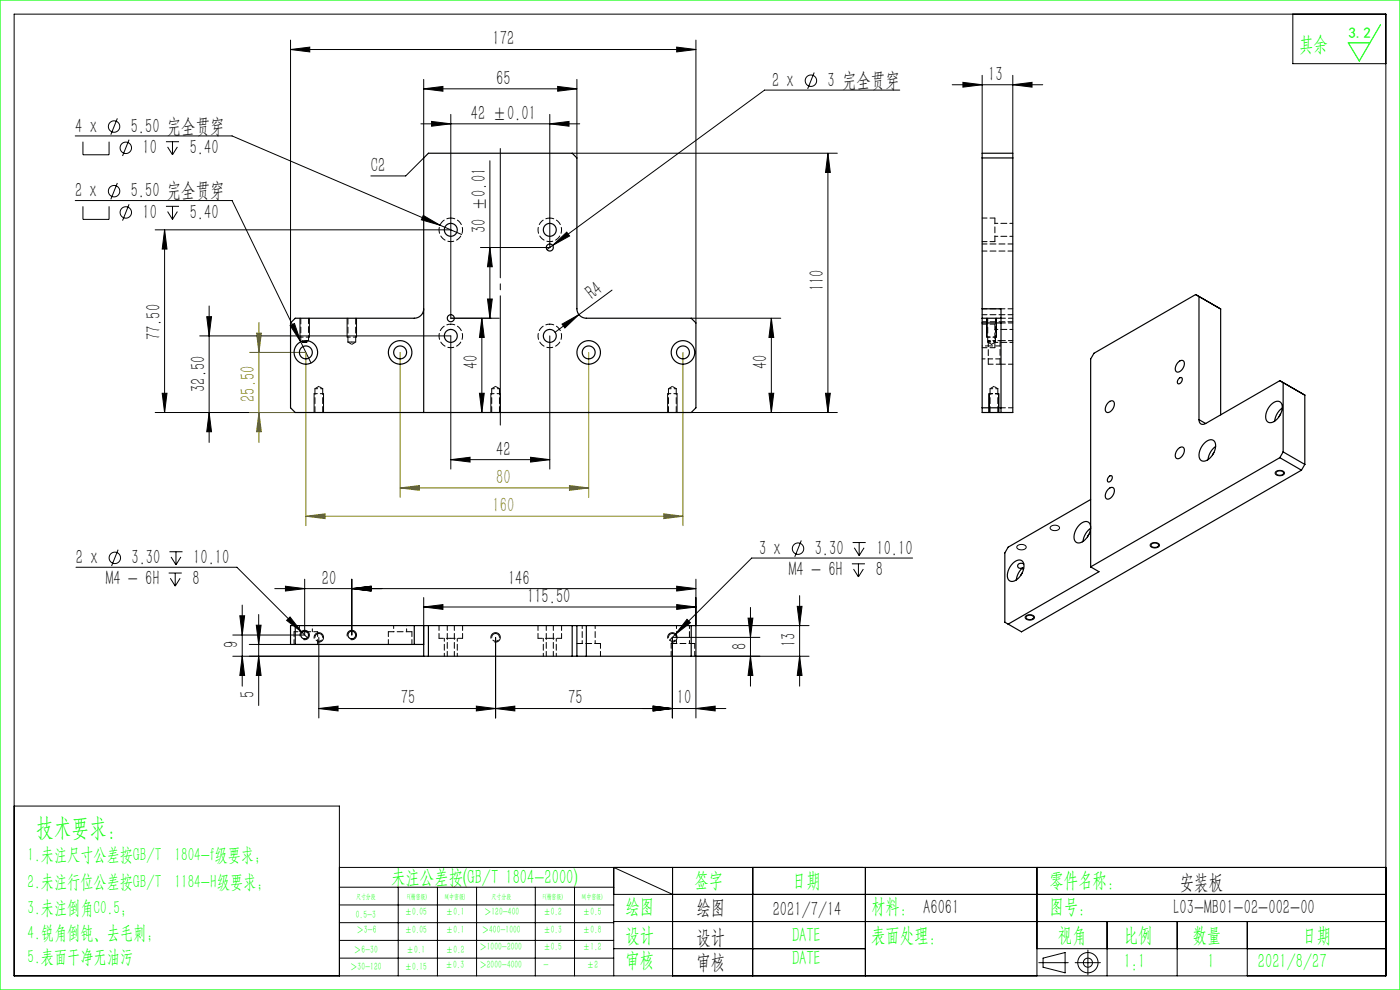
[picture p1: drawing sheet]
<svg xmlns="http://www.w3.org/2000/svg" width="297mm" height="210mm" viewBox="0 0 297 210" stroke-linecap="round" stroke-linejoin="round" font-family="sans-serif">
<g fill="none" stroke="#000" stroke-width=".21">
<path d="M3 3h291v204h-291zM61.6 10.5l4.1-.5v1zM61.6 8.5v60M61.6 10.5h86M89.9 18.8l4.1-.5v1.1zM89.9 16.8v16.7l-3.8 3.8h-7.4M89.9 18.8h32.5M118.3 18.3l4.1 .5-4.1 .6zM122.4 16.8v16.7M143.6 10l4 .5-4 .5zM147.6 8.5v60M172.7 15.4l-1.4 3.5"/>
<path d="M190.9 19.1h-28.7l-46.2 33.8M202 18h19.2M204.3 17.5l4.1 .5-4.1 .5zM208.4 16v16.5M214.9 18l4-.5v1zM214.9 16v16.5M274.3 3v10.5h19.7M16 28.8h33.2l48.7 20.9M17.6 30.1v2.7h5.5v-2.7M24.9 38.8l-1.4 3.5M24.9 25.1l-1.4 3.5M27.4 29.6l-1.4 3.5"/>
<path d="M35.2 30.1h2.8M35.6 31.2l1 1.6M36.6 30.1v2.7M37.6 31.2l-1 1.6M89.3 26.3h33.7M91.6 25.8l4 .5-4 .5zM95.6 24.3v43.2h10.3M103.9 34.1v33.4M116.6 24.3v28.2h-14.7M116.6 26.3l4.1-.5v1zM121.4 32.5h56.2M175.6 32.5v55"/>
<path d="M175.6 32.5l.5 4.1h-1zM16 42.5h33.2l16.8 34.5M17.6 43.8v2.7h5.5v-2.7M27.4 43.3l-1.4 3.5M32.9 48.8h62.7M34.9 48.8v38.7M34.9 48.8l.5 4h-1zM35.2 43.8h2.8M35.6 44.9l1 1.6M36.6 43.8v2.7M37.6 44.9l-1 1.6M89.8 45.7l3.5 2.1-3.9-1.2z"/>
<path d="M103.9 52.5l.5 4.1h-1zM117.2 52.1l3-2.9 .6 .9zM42.4 71.3h53.2v28.2M43.9 67.2h1l-.5 4.1zM44.4 64.9v29M61.6 69.1l.9-.5 1.3 3.9zM63.6 67.5v4M65.6 67.5v4M73.6 67.5v4M75.6 67.5v4M102.2 67.5v20M102.2 67.5l.5 4.1h-1z"/>
<path d="M103.4 63.4h1l-.5 4.1zM116.6 71.3v28.2M119.2 68.8l3.6-2.1-3 2.9zM122.8 66.7l-5.1 3.8M129.8 61.5l-7 5.2M146.6 67.5h19M163.6 67.5v20M163.6 67.5l.5 4.1h-1zM209.4 67.5v4M211.4 67.5v4M32.9 87.5h29.7M34.4 83.4h1l-.5 4.1z"/>
<path d="M44.4 87.5l.5 4.1h-1zM66.6 83.5v4M68.6 83.5v4M95.6 97.5l4.1-.5v1zM95.6 97.5h21M101.7 83.4h1l-.5 4.1zM104.1 83.5v4M106.1 83.5v4M112.6 97l4 .5-4 .5zM141.6 83.5v4M143.6 83.5v4M146.6 87.5h31"/>
<path d="M163.1 83.4h1l-.5 4.1zM175.1 83.4h1l-.5 4.1zM209.9 83.5v4M211.9 83.5v4M25.1 116.6l-1.4 3.5M35.9 117h2.8M36.3 118.1l1 1.7M37.3 117v2.8M38.4 118.1l-1.1 1.7M170 114.7l-1.4 3.4M180.7 119.6h2.8M180.9 115.1h2.8"/>
<path d="M181.2 116.2l1.1 1.7M182.1 119.6v2.8M182.3 115.1v2.8M183.3 116.2l-1 1.7M193.6 118.4h-34.1l-17.4 17.4M215.8 115.8a1.2 1.2 0 0 1 1.9 .3 1.15 1.15 0 0 1-2-.1zM222.9 111.7a1.2 1.2 0 0 1 1.9 .3 1.15 1.15 0 0 1-2-.1zM244.1 115.4a1.2 1.2 0 0 1 1.9 .3 1.15 1.15 0 0 1-2-.1zM270.6 100.1a1.2 1.2 0 0 1 1.9 .3 1.15 1.15 0 0 1-2-.1zM16.1 120.3h34.2l14.9 15M35.8 121.6h2.8M36.1 122.7l1.1 1.6"/>
<path d="M37.2 121.6v2.7M38.2 122.7l-1 1.6M49.4 139.2h40.5M50.9 130.6h1l-.5 4.1zM51.4 128.4v17.2M51.4 139.2l.5 4.1h-1zM52.9 136.7h8.7M54.4 132.6h1l-.5 4.1zM54.9 130.4v19.3M54.9 139.2l.5 4.1h-1zM58.3 124.9h89.3M60.6 124.4l4 .5-4 .5z"/>
<path d="M61.5 130.9l2.6 3.2-3.3-2.5zM63.7 135a1 1 0 0 1 .8-1.3 1 1 0 0 1 1.1 1.1 1 1 0 0 1-1.2 .9M64.6 122.9v11.8h-15.2M66.7 135.5a1 1 0 0 1 .8-1.3 1 1 0 0 1 1.1 1.1 1 1 0 0 1-1.2 .9M67.6 135.2v17.1M73.7 135a1 1 0 0 1 .8-1.3 1 1 0 0 1 1.1 1.1 1 1 0 0 1-1.2 .9M74.6 124.9l4.1-.5v1zM74.6 122.9v11.8M89.9 128.8l4.1-.6v1.1zM89.9 126.8v9.9M89.9 128.8h57.7M104.2 135.5a1 1 0 0 1 .8-1.3 1 1 0 0 1 1.1 1.1 1 1 0 0 1-1.2 .9"/>
<path d="M105.1 135.2v17.1M141.7 135.5a1 1 0 0 1 .8-1.3 1 1 0 0 1 1.1 1.1 1 1 0 0 1-1.2 .9M143.6 124.4l4 .5-4 .5zM143.6 128.2l4 .6-4 .5zM145.7 131.4l.8 .7-3.3 2.5zM147.6 122.9v9.8h24M158.7 131.1h1l-.5 4.1zM159.2 128.9v16.7M159.2 139.2l.5 4.1h-1zM161.2 135.2h-18.6v17.1M169.1 128.6h1l-.5 4.1zM169.6 139.2l.5 4.1h-1z"/>
<path d="M169.6 126.4v19.2M171.6 139.2h-24v13.1M181.1 120.7l1 1.7M183.1 120.7l-1 1.7M217.6 130.7a1.2 1.2 0 0 1 1.9 .3 1.15 1.15 0 0 1-2-.1zM67.6 150.3l4.1-.5v1zM67.6 150.3h86.4M101.1 149.8l4 .5-4 .5zM105.1 150.3l4.1-.5v1zM138.6 149.8l4 .5-4 .5zM147.6 150.3l4.1-.5v1zM3 171h69v36"/>
<path d="M72 184h222M72 188.2h58.2M72 192h58.2M72 195.7h58.2M72 199.5h58.2M84.5 188.2v18.8M92.8 188.2v18.8M101.1 188.2v18.8M113.6 188.2v18.8M121.9 188.2v18.8M130.2 189.7h163.8M130.2 195.5h163.8"/>
<path d="M142.7 189.7l-12.5-5.7v23M142.7 184v23M159.7 184v23M183.6 184v23M220 184v23M234.9 195.5v11.5M249.7 195.5v11.5M264.6 195.5v11.5M72 203.2h58.2M130.2 201.2h53.4M220 201.2h74M220.4 204.2h6.2"/>
<path d="M221.3 203.2l4.7-1.1v4.3l-4.7-1.2zM228.1 204.2h5.3M230.8 201.5v5.3"/>
<circle cx="172" cy="17.1" r="1.21"/>
<circle cx="24.2" cy="26.8" r="1.21"/>
<circle cx="26.7" cy="31.4" r="1.21"/>
<circle cx="24.2" cy="40.6" r="1.21"/>
<circle cx="26.7" cy="45.1" r="1.21"/>
<circle cx="24.4" cy="118.3" r="1.21"/>
<circle cx="169.3" cy="116.4" r="1.21"/>
<circle cx="230.8" cy="204.2" r="2.15"/>
<circle cx="230.8" cy="204.2" r=".96"/>
</g>
<g fill="none" stroke="#808000" stroke-width=".21">
<path d="M52.9 74.8h12v36.7M54.4 70.7h1l-.5 4.1zM54.9 68.4v25.5M84.9 74.8v30.7M124.9 74.8v30.7M144.9 74.8v36.7M52.9 87.5h9.7M54.9 87.5l.5 4.1h-1zM64.9 109.5l4.1-.5v1zM64.9 109.5h80M84.9 103.5l4.1-.5v1zM84.9 103.5h40"/>
<path d="M120.8 103l4.1 .5-4.1 .5zM140.8 109l4.1 .5-4.1 .5z"/>
</g>
<path d="M106.1 90.2v-58.7" fill="none" stroke="#000" stroke-width=".21" stroke-dasharray="30.5 1.3 1.3 1.3" stroke-dashoffset="3"/>
<path d="M0 0h297v210h-297zM292.9 5.2l-4.5 7.7-2.4-3.8h4.6" fill="none" stroke="#0f0" stroke-width=".25"/>
<path d="M63.6 71.5h2M73.6 71.5h2M209.4 71.5h2M68.6 83.5h-2M106.1 83.5h-2M143.6 83.5h-2M211.9 83.5h-2" fill="none" stroke="#000" stroke-width=".21" stroke-dasharray="1.3 .6" stroke-dashoffset=".6"/>
<g fill="#000">
<path d="M119.2 68.8l3.6-2.1-3 2.9z"/>
<path d="M61.6 10.5l4.1-.5v1zM143.6 10l4 .5-4 .5z"/>
<path d="M89.9 18.8l4.1-.5v1.1zM118.3 18.3l4.1 .5-4.1 .6z"/>
<path d="M204.3 17.5l4.1 .5-4.1 .5zM214.9 18l4-.5v1zM138.6 149.8l4 .5-4 .5zM147.6 150.3l4.1-.5v1zM105.1 150.3l4.1-.5v1zM138.6 149.8l4 .5-4 .5zM67.6 150.3l4.1-.5v1zM101.1 149.8l4 .5-4 .5zM60.6 124.4l4 .5-4 .5zM74.6 124.9l4.1-.5v1zM74.6 124.9l4.1-.5v1zM143.6 124.4l4 .5-4 .5zM89.9 128.8l4.1-.6v1.1zM143.6 128.2l4 .6-4 .5z"/>
<path d="M61.6 69.1l2.2 3.4-1.3-3.9zM89.8 45.7l-.4 .9 3.9 1.2zM117.2 52.1l3.6-2-.6-.9zM91.6 25.8l4 .5-4 .5zM116.6 26.3l4.1-.5v1zM61.5 130.9l-.7 .7 3.3 2.5zM145.7 131.4l-2.5 3.2 3.3-2.5z"/>
<path d="M103.4 63.4h1l-.5 4.1zM103.9 52.5l.5 4.1h-1zM169.6 139.2l.5 4.1h-1zM169.1 128.6h1l-.5 4.1z"/>
<path d="M163.6 67.5l.5 4.1h-1zM163.1 83.4h1l-.5 4.1zM175.6 32.5l.5 4.1h-1zM175.1 83.4h1l-.5 4.1zM43.9 67.2h1l-.5 4.1zM44.4 87.5l.5 4.1h-1zM34.9 48.8l.5 4h-1zM34.4 83.4h1l-.5 4.1zM102.2 67.5l.5 4.1h-1zM101.7 83.4h1l-.5 4.1z"/>
<path d="M95.6 97.5l4.1-.5v1zM112.6 97l4 .5-4 .5z"/>
<path d="M51.4 139.2l.5 4.1h-1zM50.9 130.6h1l-.5 4.1z"/>
<path d="M158.7 131.1h1l-.5 4.1zM159.2 139.2l.5 4.1h-1zM54.4 132.6h1l-.5 4.1zM54.9 139.2l.5 4.1h-1z"/>
</g>
<g fill="#808000">
<path d="M84.9 103.5l4.1-.5v1zM120.8 103l4.1 .5-4.1 .5z"/>
<path d="M64.9 109.5l4.1-.5v1zM140.8 109l4.1 .5-4.1 .5z"/>
<path d="M54.4 70.7h1l-.5 4.1zM54.9 87.5l.5 4.1h-1z"/>
</g>
<g fill="none" stroke="#000" stroke-width=".25">
<path d="M208.4 33.5h6.5M64.2 72.6h.9M64.2 72.3v.3M65.1 72.3v.3M89.9 65.5a2 2 0 0 1-2 2h-25.3l-1 1v18l1 1h84l1-1v-18l-1-1h-22.2a2 2 0 0 1-2-2v-32l-1-1h-30.5l-1 1v54M208.4 65.5h4v2M208.4 65.5v2M208.4 67.5h4M208.4 65.5v-33h6.5v55h-6.5v-20M208.4 68.5h4M212.4 67.5v20M250 76.7a.67 .67 0 0 1 .9-.2 .67 .67 0 0 1 .3 .8 1.72 1.72 0 0 1-1.5 1.6 1.26 1.26 0 0 1 .1-1.9z"/>
<path d="M254.4 62.9v26.1M208.4 86.5h4M235.2 85.3a.67 .67 0 0 1 .9-.3 .67 .67 0 0 1 .3 .9 1.72 1.72 0 0 1-1.5 1.6 1.26 1.26 0 0 1 .1-2zM250 95.1a.67 .67 0 0 1 .9-.3 .67 .67 0 0 1 .3 .9 1.72 1.72 0 0 1-1.5 1.6 1.26 1.26 0 0 1 .1-2zM250.1 80.3l.4-.2a.73 .73 0 0 1 .3 .8 .73 .73 0 0 1-.7 .5l-.3-.2zM254.4 89a.86 .86 0 0 0 .4 .9 .86 .86 0 0 0 1-.1M254.4 89l1.4 .8M255.5 94a1.36 1.36 0 0 1 2.2-.3 3.3 3.3 0 0 1-2.5 4.1 1.52 1.52 0 0 1-.7-2.2zM255.8 89.8l15.7-9 5.3 3v14.7M257.5 96l-.3 .5M257.9 94.7a4 4 0 0 0-1.6 2.8M259 88v-22.5l-5.4-3-21.5 12.4-.7 1.3v44"/>
<path d="M269.6 85.9a1.36 1.36 0 0 1 2.2-.3 3.3 3.3 0 0 1-2.5 4.1 1.52 1.52 0 0 1-.6-2.3zM271.5 97.1l-40.1 23.1M271.5 97.1l4.6 2.6M271.7 87.8l-.4 .6M272 86.5a4 4 0 0 0-1.6 2.8M272.2 81.2v14.7M272.2 95.9l-.7 1.2M272.2 95.9l4.6 2.6M276.1 99.7l-59.4 34.3-3.5-2v-14.7l.7-1.2 17.5-10.1M276.8 98.5l-.7 1.2M214.8 119.5a1.36 1.36 0 0 1 2.2-.3 3.3 3.3 0 0 1-2.5 4.1 1.52 1.52 0 0 1-.6-2.2zM217.2 119.6a.71 .71 0 0 0-.9-.1 .71 .71 0 0 0-.3 .9l.5 .2 .4-.1"/>
<path d="M229 111.4a1.36 1.36 0 0 1 2.2-.3 3.3 3.3 0 0 1-2.5 4.1 1.52 1.52 0 0 1-.7-2.3zM231 113.3l-.3 .6M231.4 112.1a4 4 0 0 0-1.6 2.7M235.2 103.7a.67 .67 0 0 1 .9-.3 .67 .67 0 0 1 .3 .9 1.72 1.72 0 0 1-1.5 1.6 1.26 1.26 0 0 1 .1-2zM235.3 101.1l.3-.2a.73 .73 0 0 1 .4 .8 .73 .73 0 0 1-.7 .6l-.4-.3zM244.3 115.4a.95 .95 0 0 1 1.5 .3 .99 .99 0 0 1-1.6 0zM270.8 100.1a.95 .95 0 0 1 1.5 .3 .99 .99 0 0 1-1.6 0zM62.6 132.7v4M64.2 134h.9M87.9 136.7h2M87.9 132.7h2M87.9 132.7h-26.3v4h26.3"/>
<path d="M87.9 132.7v4M89.9 132.7v6.5h32.5M89.9 132.7h32.5M90.9 132.7v6.5M121.4 132.7v6.5M122.4 139.2h2M122.4 132.7h2M122.4 132.7v6.5M124.4 132.7h23.2v6.5h-23.2M124.4 132.7v6.5M146.6 132.7v6.5M216.9 121.5l-.4 .6"/>
<path d="M216.9 120.5l-.8 1.1-.5 1.4M216.9 120.5v.1l.3-.1M217.8 130.7a.95 .95 0 0 1 1.5 .3 .99 .99 0 0 1-1.7 0zM231.4 120.2l1.7 1.1-19.2 11.1"/>
<circle cx="95.6" cy="48.8" r="1.37"/>
<circle cx="116.6" cy="48.8" r="1.37"/>
<circle cx="116.6" cy="52.5" r=".75"/>
<circle cx="64.9" cy="74.8" r="2.5"/>
<circle cx="64.9" cy="74.8" r="1.37"/>
<circle cx="84.9" cy="74.8" r="2.5"/>
<circle cx="84.9" cy="74.8" r="1.37"/>
<circle cx="95.6" cy="67.5" r=".75"/>
<circle cx="95.6" cy="71.3" r="1.37"/>
<circle cx="116.6" cy="71.3" r="1.37"/>
<circle cx="124.9" cy="74.8" r="2.5"/>
<circle cx="124.9" cy="74.8" r="1.37"/>
<circle cx="144.9" cy="74.8" r="2.5"/>
<circle cx="144.9" cy="74.8" r="1.37"/>
<circle cx="64.6" cy="134.7" r=".83"/>
<circle cx="74.6" cy="134.7" r=".83"/>
</g>
<path d="M209.7 72.3h1.5M209.7 72.6h1.5M211.2 72.3a1.67 1.67 0 0 1-1.5 .1M68.5 82.5h-1.7M106 82.5h-1.7M143.5 82.5h-1.7M211.7 82.5h-1.7" fill="none" stroke="#000" stroke-width=".21" stroke-dasharray="1.3 .6" stroke-dashoffset=".8"/>
<path d="M95.6 46.3a2.5 2.5 0 0 1 2.3 3.6 2.5 2.5 0 0 1-4.3 .4 2.5 2.5 0 0 1 1.6-4h.4M116.6 46.3a2.5 2.5 0 0 1 2.3 3.6 2.5 2.5 0 0 1-4.3 .4 2.5 2.5 0 0 1 1.6-4h.4M73.8 72.6h.8M74.6 72.6h.9M95.6 68.8a2.5 2.5 0 0 1 2.3 3.6 2.5 2.5 0 0 1-4.3 .4 2.5 2.5 0 0 1 1.6-4h.4M116.6 68.8a2.5 2.5 0 0 1 2.3 3.6 2.5 2.5 0 0 1-4.3 .4 2.5 2.5 0 0 1 1.6-4h.4M209.7 72.6l.7 .4M67.4 134h-2.3" fill="none" stroke="#000" stroke-width=".21" stroke-dasharray="1.3 .6" stroke-dashoffset=".4"/>
<g fill="none" stroke="#000" stroke-width=".21" stroke-dasharray="1.3 .6">
<path d="M211.1 51.3v-5M63.8 67.5v5M63.8 72.5l.4-.2M73.8 67.5v5.1M75.5 72.6v-5.1M209.5 72.6h.2M209.5 67.5v5.1M209.7 72.3h.1M211.1 73.8v-5M211.2 72.6v-.3M212.2 72.3v5M66.8 82.5v5"/>
<path d="M68.5 87.5v-5M104.3 82.5v5M106 87.5v-5M141.8 82.5v5M143.5 87.5v-5M210 82.5v5M211.7 87.5v-5M64 134.1l.2-.1M64.7 135.5h-.3M65.1 134v.1M67.6 134.4a.82 .82 0 0 1 .8 1.1 .82 .82 0 0 1-1.4 .3 .82 .82 0 0 1 .4-1.4h.2M87.4 134h-5"/>
<path d="M105.1 134.4a.82 .82 0 0 1 .8 1.1 .82 .82 0 0 1-1.4 .3 .82 .82 0 0 1 .4-1.4h.2M127.4 136.5h-5M142.6 134.4a.82 .82 0 0 1 .8 1.1 .82 .82 0 0 1-1.4 .3 .82 .82 0 0 1 .4-1.4h.2M147.4 136.5h-5"/>
</g>
<path d="M73.8 72.6l.8 .4M74.6 73l.9-.4M210.4 73l.8-.4M67.6 82l-.8 .5M68.5 82.5l-.9-.5M105.1 82l-.8 .5M106 82.5l-.9-.5M142.6 82l-.8 .5M143.5 82.5l-.9-.5M210.9 82l-.9 .5M211.7 82.5l-.8-.5" fill="none" stroke="#000" stroke-width=".21" stroke-dasharray="1.3 .6" stroke-dashoffset=".5"/>
<path d="M65.5 72.3v-4.8M209.7 72.3v5" fill="none" stroke="#000" stroke-width=".21" stroke-dasharray="1.3 .6" stroke-dashoffset=".1"/>
<path d="M209.7 76.1h2.5M212.2 73.4h-2.5M212.4 67.5h2.5M212.4 68.5h2.5M212.4 77.3h2.5M214.9 72.3h-2.5M214.9 86.5h-2.5M93.1 135.4h2.5M95.6 135.4h2.5M114.1 135.4h2.5M116.6 135.4h2.5" fill="none" stroke="#000" stroke-width=".21" stroke-dasharray="1.3 .6" stroke-dashoffset=".3"/>
<g fill="none" stroke="#000" stroke-width=".21" stroke-dasharray="1.3 .6" stroke-dashoffset=".2">
<path d="M208.4 51.3h2.7M208.4 53.3h6.5M211.1 46.3h-2.7M214.9 51.8h-6.5M208.4 73.8h2.7M208.4 68.3h6.5M209.7 77.3h2.7M211.1 68.8h-2.7M211.2 72.3v-4.8M214.9 65.5h-6.5M214.9 66.8h-6.5M62.4 134v2.7"/>
<path d="M67.4 136.7v-2.7M82.4 134v2.7M87.4 136.7v-2.7M93.1 132.7v2.7M94.9 132.7v6.5M96.4 139.2v-6.5M98.1 135.4v-2.7M114.1 132.7v2.7M115.9 132.7v6.5M117.4 139.2v-6.5M119.1 135.4v-2.7M127.4 139.2v-2.7"/>
<path d="M142.4 136.5v2.7M147.4 139.2v-2.7"/>
</g>
<g fill="none" stroke="#000" stroke-width=".21" stroke-dasharray="1.3 .6" stroke-dashoffset=".6">
<path d="M211.1 50.1h3.8M214.9 47.4h-3.8M211.1 72.6h3.8M212.4 72.3h-1.3M214.9 69.9h-3.8M94.3 135.4v3.8M97 139.2v-3.8M115.3 135.4v3.8M118 139.2v-3.8M123.5 132.7v3.8M126.3 136.5v-3.8M143.5 132.7v3.8"/>
<path d="M146.3 136.5v-3.8"/>
</g>
<path d="M208.4 76.1h1.3M209.7 73.4h-1.3M211.1 72.3h-1.4M63.5 132.7v1.3M66.3 134v-1.3M83.5 132.7v1.3M86.3 134v-1.3" fill="none" stroke="#000" stroke-width=".21" stroke-dasharray="1.3 .6" stroke-dashoffset=".7"/>
<path d="M64.2 134h-1.8" fill="none" stroke="#000" stroke-width=".21" stroke-dasharray="1.3 .6" stroke-dashoffset=".9"/>
<text font-size="5.4" fill="#0f0" x="7.7" y="177.2">技术要求：</text>
<g font-size="4.4">
<text x="104.5" y="9.6">172</text>
<text x="105.3" y="18">65</text>
<text x="209.7" y="17.1">13</text>
<text x="163.8" y="18.4">2 x</text>
<text x="175.6" y="18.4">3 完全贯穿</text>
<text x="16" y="28.2">4 x</text>
<text x="27.7" y="28.2">5.50 完全贯穿</text>
<text x="99.9" y="25.4">42 ±0.01</text>
<text x="30.2" y="32.7">10</text>
<text x="40.3" y="32.7">5.40</text>
<text x="16" y="41.9">2 x</text>
<text x="27.7" y="41.9">5.50 完全贯穿</text>
<text x="78.7" y="36.4">C2</text>
<text x="30.2" y="46.4">10</text>
<text x="40.3" y="46.4">5.40</text>
<text x="103.1" y="49.4" transform="rotate(-90 103.1 49.4)">30 ±0.01</text>
<text x="125.7" y="63.7" transform="rotate(-38 125.7 63.7)">R4</text>
<text x="174.8" y="61.8" transform="rotate(-90 174.8 61.8)">110</text>
<text x="34" y="72.2" transform="rotate(-90 34 72.2)">77.50</text>
<text x="43.5" y="83.1" transform="rotate(-90 43.5 83.1)">32.50</text>
<text x="101.3" y="78.4" transform="rotate(-90 101.3 78.4)">40</text>
<text x="162.8" y="78.4" transform="rotate(-90 162.8 78.4)">40</text>
<text x="105.3" y="96.6">42</text>
<text x="16.1" y="119.6">2 x</text>
<text x="27.9" y="119.6">3.30</text>
<text x="41" y="119.6">10.10</text>
<text x="161.1" y="117.7">3 x</text>
<text x="172.8" y="117.7">3.30</text>
<text x="185.9" y="117.7">10.10</text>
<text x="22.4" y="124.2">M4 - 6H</text>
<text x="40.8" y="124.2">8</text>
<text x="68.3" y="124">20</text>
<text x="107.8" y="124">146</text>
<text x="167.4" y="122.2">M4 - 6H</text>
<text x="185.8" y="122.2">8</text>
<text x="111.8" y="127.9">115.50</text>
<text x="50.5" y="137.5" transform="rotate(-90 50.5 137.5)">9</text>
<text x="158.3" y="137.9" transform="rotate(-90 158.3 137.9)">8</text>
<text x="168.8" y="137.2" transform="rotate(-90 168.8 137.2)">13</text>
<text x="54" y="148.1" transform="rotate(-90 54 148.1)">5</text>
<text x="85" y="149.4">75</text>
<text x="120.5" y="149.4">75</text>
<text x="143.6" y="149.4">10</text>
<text x="250.3" y="188.6">安装板</text>
<text x="147.8" y="194">绘图</text>
<text x="163.9" y="194.3">2021/7/14</text>
<text x="249" y="194">L03-MB01-02-002-00</text>
<text x="147.8" y="200.2">设计</text>
<text x="147.8" y="205.5">审核</text>
</g>
<g font-size="4.4" fill="#0f0">
<text x="275.6" y="10.8">其余</text>
<text x="83" y="187.5">未注公差按(GB/T 1804-2000)</text>
<text x="147.3" y="188">签字</text>
<text x="168" y="188">日期</text>
<text x="222.6" y="188">零件名称：</text>
<text x="132.7" y="193.6">绘图</text>
<text x="184.8" y="193.6">材料： A6061</text>
<text x="222.6" y="193.6">图号：</text>
<text x="132.7" y="199.8">设计</text>
<text x="168" y="199.8">DATE</text>
<text x="184.8" y="199.8">表面处理：</text>
<text x="224.4" y="199.8">视角</text>
<text x="238.4" y="199.8">比例</text>
<text x="253" y="199.8">数量</text>
<text x="276.3" y="199.8">日期</text>
<text x="132.7" y="205.1">审核</text>
<text x="168" y="204.6">DATE</text>
<text x="238.4" y="205.3">1:1</text>
<text x="256.2" y="205.3">1</text>
<text x="266.9" y="205.3">2021/8/27</text>
</g>
<g font-size="4.4" fill="#808000">
<text x="54.1" y="85.2" transform="rotate(-90 54.1 85.2)">25.50</text>
<text x="105.3" y="102.6">80</text>
<text x="104.5" y="108.6">160</text>
</g>
<g font-size="4" fill="#0f0">
<text x="5.9" y="182.6">1.未注尺寸公差按GB/T 1804-f级要求；</text>
<text x="5.9" y="188.4">2.未注行位公差按GB/T 1184-H级要求；</text>
<text x="5.9" y="193.9">3.未注倒角C0.5；</text>
<text x="5.9" y="199.2">4.锐角倒钝、去毛刺；</text>
<text x="5.9" y="204.2">5.表面干净无油污</text>
</g>
<text font-size="3.2" fill="#0f0" x="286.1" y="8">3.2</text>
<g font-size="2.3" fill="#0f0">
<text x="75.5" y="194.7">0.5-3</text>
<text x="75.6" y="198">＞3-6</text>
<text x="85.9" y="194.2">±0.05</text>
<text x="85.9" y="198">±0.05</text>
<text x="94.6" y="194.2">±0.1</text>
<text x="94.6" y="198">±0.1</text>
<text x="102.2" y="198">＞400-1000</text>
<text x="102.7" y="194.2">＞120-400</text>
<text x="115.3" y="194.2">±0.2</text>
<text x="115.3" y="198">±0.3</text>
<text x="123.7" y="194.2">±0.5</text>
<text x="123.7" y="198">±0.8</text>
<text x="75.1" y="202.2">＞6-30</text>
<text x="86.3" y="202.2">±0.1</text>
<text x="94.6" y="202.2">±0.2</text>
<text x="101.7" y="201.6">＞1000-2000</text>
<text x="115.3" y="201.6">±0.5</text>
<text x="123.7" y="201.6">±1.2</text>
<text x="74.3" y="205.8">＞30-120</text>
<text x="85.9" y="205.8">±0.15</text>
<text x="94.5" y="205.4">±0.3</text>
<text x="101.7" y="205.4">＞2000-4000</text>
<text x="115.3" y="205.4">-</text>
<text x="124.5" y="205.4">±2</text>
</g>
<g font-size="1.5" fill="#0f0">
<text x="75.5" y="190.6">尺寸分段</text>
<text x="86.4" y="190.6">F(精密级)</text>
<text x="94.4" y="190.6">M(中密级)</text>
<text x="104.3" y="190.6">尺寸分段</text>
<text x="115.2" y="190.6">F(精密级)</text>
<text x="123.5" y="190.6">M(中密级)</text>
</g>
</svg>
